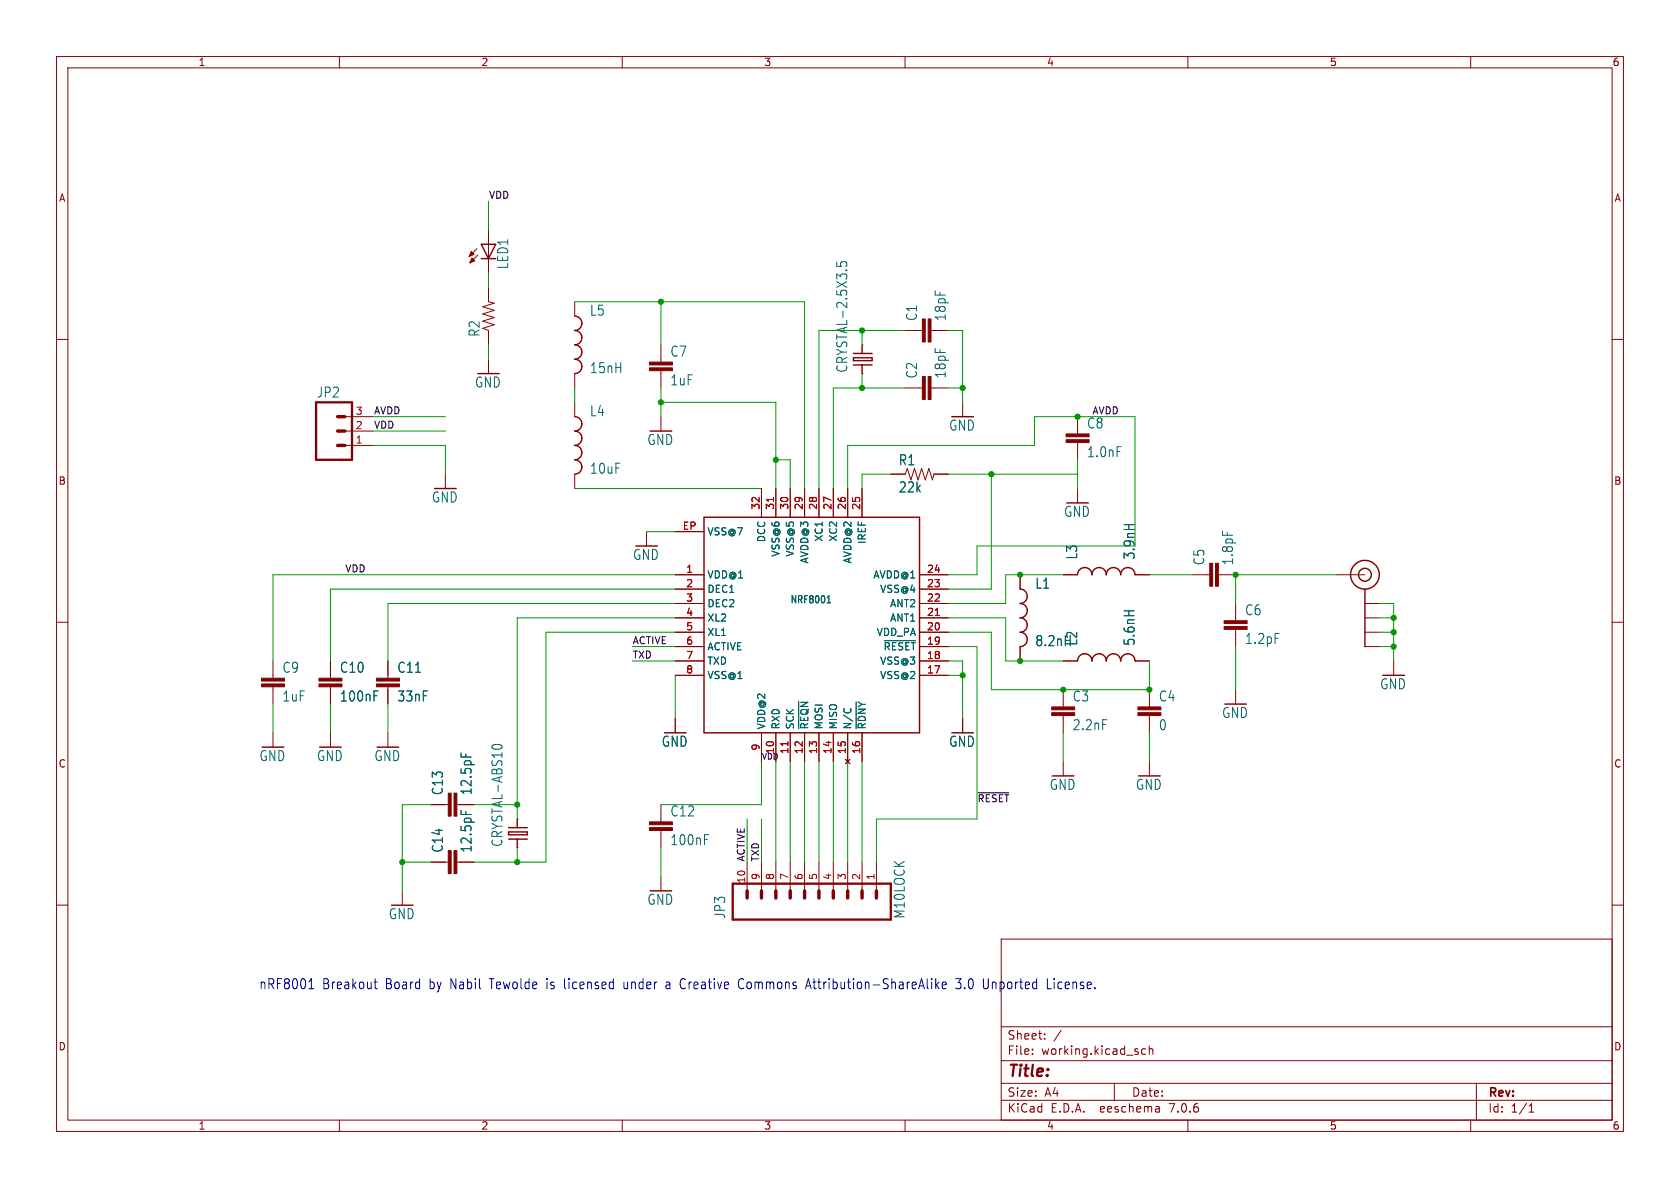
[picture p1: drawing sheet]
<svg xmlns="http://www.w3.org/2000/svg" width="297mm" height="210mm" viewBox="0 0 297 210" stroke-linecap="round" stroke-linejoin="round" font-family="sans-serif">
<g fill="none" stroke="#840000" stroke-width=".18">
<path d="M10 10h277v190h-277zM12 12h273v186h-273zM60 10v2M110 10v2M160 10v2M210 10v2M260 10v2M10 60h2M84.3 43.9l-1.4 1.4M84.5 45.1l-1.4 1.4M86.4 40.6v7.7M86.4 50.8v2.5l1 .3-2.1 .6 2.1 .7-2.1 .6 2.1 .6-2.1 .7 2.1 .6-2.1 .6 1.1 .4v2.6"/>
<path d="M101.6 53.3v2.6M160 58.4h3.1M164.6 58.4h3M285 60h2M61 78.7h5M61 76.2h5M61 73.7h5M86.4 63.5v2.5M101.6 66v2.6M101.6 71.1v2.6M116.8 61v3M116.8 65.5v3.1"/>
<path d="M116.8 73.7v2.5M152.4 66h.1M152.4 61h.1M160 68.6h3.1M164.6 68.6h3M170.2 71.1v2.6M190.5 73.7v3M190.5 78.2v3.1M78.7 83.8v2.6M101.6 83.8v2.6M114.3 94v2.5M119.4 94h5.1"/>
<path d="M134.6 86.4v5M137.2 86.4v5M139.7 86.4v5M142.2 86.4v5M144.8 86.4v5M147.3 86.4v5M149.9 86.4v5M152.4 86.4v5M157.5 83.8h2.5l.4-1 .6 2 .7-2 .6 2 .6-2 .7 2 .6-2 .6 2 .3-1h2.5M190.5 86.4v2.5M10 110h2M48.3 116.8v3.1"/>
<path d="M58.4 116.8v3.1M68.6 116.8v3.1M119.4 106.7h5.1M119.4 109.2h5.1M119.4 111.8h5.1M119.4 114.3h5.1M119.4 101.6h5.1M119.4 116.8h5.1M119.4 119.4h5.1M119.4 104.1h5.1M162.6 106.7h5M162.6 109.2h5"/>
<path d="M162.6 111.8h5M162.6 114.3h5M162.6 101.6h5M162.6 116.8h5M162.6 119.4h5M162.6 104.1h5M180.3 101.6v2.5M180.3 114.3v2.5M188 101.6h2.5M188 116.8h2.5M200.7 101.6h2.5M200.7 116.8h2.5"/>
<path d="M210.8 101.6h3.1M215.4 101.6h3M218.4 106.7v3M218.4 111.3v3M236.2 101.6h5.1M241.3 106.7h2.5M241.3 109.2h2.5M241.3 111.8h2.5M241.3 114.3h2.5M246.4 116.8v2.6M285 110h2M48.3 121.4v3.1"/>
<path d="M48.3 129.5v2.6M58.4 121.4v3.1M58.4 129.5v2.6M68.6 121.4v3.1M68.6 129.5v2.6M119.4 127v2.5M134.6 129.5v5.1M137.2 129.5v5.1M139.7 129.5v5.1M142.2 129.5v5.1M144.8 129.5v5.1M147.3 129.5v5.1"/>
<path d="M149.5 134.2l.7 .8M149.9 129.5v5.1M150.2 134.2l-.7 .8M152.4 129.5v5.1M170.2 127v2.5M188 121.9v3.1M188 126.5v3M188 134.6v2.6M203.2 121.9v3.1M203.2 126.5v3M203.2 134.6v2.6M218.4 121.9v2.6"/>
<path d="M10 160h2M71.1 157.5v2.5M76.2 142.2h3M76.2 152.4h3M80.8 142.2h3M80.8 152.4h3M91.4 149.9h.1M91.4 144.8h.1M116.8 142.2v3.1M116.8 146.8v3.1M116.8 154.9v2.6M132.1 152.4v5.1"/>
<path d="M134.6 152.4v5.1M137.2 152.4v5.1M139.7 152.4v5.1M142.2 152.4v5.1M144.8 152.4v5.1M147.3 152.4v5.1M149.9 152.4v5.1M152.4 152.4v5.1M154.9 152.4v5.1M285 160h2M177 166h108v32h-108zM60 198v2"/>
<path d="M110 198v2M160 198v2M177 194.5h108M177 191.5h108M177 187.5h108M177 181.5h108M182.5 186.3v.1M182.5 185.5v.1M184.7 183.6v.1M184.7 182.8v.1M187.6 182.1l-1.3 2M197 191.5v3"/>
<path d="M202.5 185.5l-.4-.1-.3 .3v.4l.2 .2h.5M203.2 185.5l.2-.1 .3 .1 .1 .9M203.2 184.9v1.5M204.9 195.7l.1 .9M205 196.5l-.2 .1M205 196h-.2M210 198v2M260 198v2M261 191.5v6.5M270.3 196.6h.9M270.3 195.5l.4-.4v1.5"/>
</g>
<g fill="#840000" stroke="#840000" stroke-width=".18">
<path d="M164.1 66.5h.5v4.1h-.5z"/>
<path d="M163.1 66.5h.5v4.1h-.5z"/>
<path d="M66.5 120.9h4.1v.5h-4.1z"/>
<path d="M66.5 119.9h4.1v.5h-4.1z"/>
<path d="M216.4 110.7h4.1v.6h-4.1z"/>
<path d="M216.4 109.7h4.1v.5h-4.1z"/>
<path d="M185.9 126h4.1v.5h-4.1z"/>
<path d="M185.9 125h4.1v.5h-4.1z"/>
<path d="M201.2 126h4v.5h-4z"/>
<path d="M201.2 125h4v.5h-4z"/>
<path d="M56.4 120.9h4.1v.5h-4.1z"/>
<path d="M56.4 119.9h4.1v.5h-4.1z"/>
<path d="M46.2 120.9h4.1v.5h-4.1z"/>
<path d="M46.2 119.9h4.1v.5h-4.1z"/>
<path d="M214.9 99.6h.5v4h-.5z"/>
<path d="M213.9 99.6h.5v4h-.5z"/>
<path d="M188.5 77.7h4v.5h-4z"/>
<path d="M188.5 76.7h4v.5h-4z"/>
<path d="M83.3 44.5l.5 .5-.9 .3z"/>
<path d="M83.4 45.6l.5 .5-.8 .4z"/>
<path d="M164.1 56.4h.5v4.1h-.5z"/>
<path d="M163.1 56.4h.5v4.1h-.5z"/>
<path d="M114.8 65h4.1v.5h-4.1z"/>
<path d="M114.8 64h4.1v.5h-4.1z"/>
<path d="M80.3 140.2h.5v4.1h-.5z"/>
<path d="M79.2 140.2h.6v4.1h-.6z"/>
<path d="M80.3 150.4h.5v4h-.5z"/>
<path d="M79.2 150.4h.6v4h-.6z"/>
<path d="M114.8 146.3h4.1v.5h-4.1z"/>
<path d="M114.8 145.3h4.1v.5h-4.1z"/>
</g>
<g fill="none" stroke="#840000" stroke-width=".25">
<path d="M85.1 45.7h2.5M85.1 43.2h2.5l-1.2 2.5zM101.6 55.9a1.27 1.27 0 0 1 1.3 1.3 1.27 1.27 0 0 1-1.3 1.2 1.27 1.27 0 0 1 1.3 1.3 1.27 1.27 0 0 1-1.3 1.3 1.27 1.27 0 0 1 1.3 1.2 1.27 1.27 0 0 1-1.3 1.3 1.27 1.27 0 0 1 1.3 1.3 1.27 1.27 0 0 1-1.3 1.2M101.6 73.7a1.27 1.27 0 0 1 1.3 1.2 1.27 1.27 0 0 1-1.3 1.3 1.27 1.27 0 0 1 1.3 1.3 1.27 1.27 0 0 1-1.3 1.2 1.27 1.27 0 0 1 1.3 1.3 1.27 1.27 0 0 1-1.3 1.3 1.27 1.27 0 0 1 1.3 1.3 1.27 1.27 0 0 1-1.3 1.2M150.9 64.5h3.3M150.9 63.2h3.3v.6h-3.3M150.9 62.5h3.3M152.4 61v1.5M152.4 64.5v1.5M124.5 91.4h38.1v38.1h-38.1zM180.3 104.1a1.27 1.27 0 0 1 1.3 1.3 1.27 1.27 0 0 1-1.3 1.3 1.27 1.27 0 0 1 1.3 1.3 1.27 1.27 0 0 1-1.3 1.2 1.27 1.27 0 0 1 1.3 1.3 1.27 1.27 0 0 1-1.3 1.3 1.27 1.27 0 0 1 1.3 1.2 1.27 1.27 0 0 1-1.3 1.3M190.5 101.6a1.27 1.27 0 0 1 1.3-1.3 1.27 1.27 0 0 1 1.2 1.3 1.27 1.27 0 0 1 1.3-1.3 1.27 1.27 0 0 1 1.3 1.3 1.27 1.27 0 0 1 1.2-1.3 1.27 1.27 0 0 1 1.3 1.3 1.27 1.27 0 0 1 1.3-1.3 1.27 1.27 0 0 1 1.3 1.3"/>
<path d="M190.5 116.8a1.27 1.27 0 0 1 1.3-1.2 1.27 1.27 0 0 1 1.2 1.2 1.27 1.27 0 0 1 1.3-1.2 1.27 1.27 0 0 1 1.3 1.2 1.27 1.27 0 0 1 1.2-1.2 1.27 1.27 0 0 1 1.3 1.2 1.27 1.27 0 0 1 1.3-1.2 1.27 1.27 0 0 1 1.3 1.2M241.3 104.1v10.2M89.9 148.3h3.3M89.9 147.1h3.3v.5h-3.3M89.9 146.3h3.3M91.4 144.8v1.5M91.4 148.3v1.6"/>
<circle cx="241.3" cy="101.6" r="2.54"/>
<circle cx="241.3" cy="101.6" r="1.14"/>
</g>
<g fill="none" stroke="#006464" stroke-width=".18">
<path d="M147.9 46.3v.8h.9l-.2-.2 .1-.5 .2-.1h.6l.2 .2v.4l-.2 .2M146.2 106.6h.6M146.4 105.5l.1-.2v1.3M156.3 113.3h5.5M66.1 122.1h.7M81.5 133.1v.7M87 132.1v-.1a1.23 1.23 0 0 1 1.7 0v.1M141.2 124v4.8M149.3 125.2l-.1 .3M150.3 125.2l.1 .3M151.4 124.1v4.7M81.5 143.3v.7"/>
<path d="M124.5 147.5h.8"/>
</g>
<path d="M55.9 71.1h6.3v10.2h-6.3zM129.5 156.2h28v6.4h-28z" fill="none" stroke="#840000" stroke-width=".41"/>
<g fill="none" stroke="#840000" stroke-width=".61">
<path d="M59.7 78.7h1.3M59.7 76.2h1.3M59.7 73.7h1.3M132.1 157.5v1.3M134.6 157.5v1.3M137.2 157.5v1.3M139.7 157.5v1.3M142.2 157.5v1.3M144.8 157.5v1.3M147.3 157.5v1.3M149.9 157.5v1.3M152.4 157.5v1.3"/>
<path d="M154.9 157.5v1.3"/>
</g>
<path d="M136.7 87.9v.8M165.3 108.8h.8M139.3 131.1v.7" fill="none" stroke="#a90000" stroke-width=".18"/>
<path d="M172.9 140.1h5.4" fill="none" stroke="#0f0f0f" stroke-width=".18"/>
<g fill="none" stroke="#0000c2" stroke-width=".18">
<path d="M54.6 174.8h.9M54.7 173.4l.3-.4v1.8M66.1 173.6h.6M66.3 173v1.5l.1 .2 .3 .1M110.3 173.6l.1 1.1M117.9 173.6l-.1 .1M117.9 174.1a.37 .37 0 0 0-.2 .3 .37 .37 0 0 0 .2 .4M131.2 173a.97 .97 0 0 0-.7 .7 .97 .97 0 0 0 .3 1l.4 .1M142.4 174.8l.5-1.8 .5 1.8M142.5 174.3h.8M165.4 173v1.8M165.6 174.1l.4 .7"/>
<path d="M166 173.6l-.6 .7M166.6 174.2l.7-.2-.1-.3-.4-.1-.2 .3 .1 .8h.5M169 173h.9l-.5 .7 .3 .1 .2 .2M169.9 174.4l-.3 .4h-.4l-.2-.2M174.7 173v1.4l-.3 .4h-.3M185.1 173v1.8h.8M186.4 173v.2"/>
</g>
<g fill="none" stroke="#009600" stroke-width=".18">
<path d="M86.4 35.6v5M86.4 48.3v2.5M101.6 53.3h40.6v33.1M116.8 53.3v7.7M152.4 58.4v2.6M160 58.4h-15.2v28M167.6 58.4h2.6v12.7M66 78.7h12.7v5.1M66 73.7h12.7M66 76.2h12.7M86.4 61v2.5M101.6 68.6v2.5"/>
<path d="M116.8 68.6v5.1M116.8 71.1h20.4v15.3M152.4 66v2.6M160 68.6h-12.7v17.8M167.6 68.6h2.6M101.6 86.4h33M114.3 94h5.1M137.2 81.3h2.5v5.1M149.9 86.4v-7.7h33v-5h17.8v22.8h-28v5.1h-5.1M157.5 83.8h-5.1v2.6M167.6 83.8h22.9M175.3 83.8v20.3h-7.7"/>
<path d="M190.5 81.3v5.1M111.8 116.8h7.6M111.8 114.3h7.6M119.4 106.7h-50.8v10.1M119.4 104.1h-61v12.7M119.4 101.6h-71.1v15.2M119.4 111.8h-22.9v40.6h-12.7M119.4 109.2h-28v35.6M119.4 119.4v7.6M167.6 111.8h7.7v10.1h27.9v-5.1M167.6 116.8h2.6v10.2M167.6 109.2h10.2v7.6h10.2"/>
<path d="M167.6 114.3h5.1v30.5h-17.8v7.6M167.6 119.4h2.6M188 101.6h-10.2v5.1h-10.2M203.2 101.6h7.6M218.4 114.3v7.6M236.2 101.6h-17.8v5.1M243.8 114.3h2.6M243.8 106.7h2.6v10.1M243.8 111.8h2.6M243.8 109.2h2.6M48.3 124.5v5M58.4 124.5v5"/>
<path d="M68.6 124.5v5M134.6 134.6v7.6h-17.8M137.2 134.6v17.8M139.7 134.6v17.8M142.2 134.6v17.8M144.8 134.6v17.8M147.3 134.6v17.8M149.9 134.6v17.8M152.4 134.6v17.8M188 129.5v5.1M203.2 129.5v5.1M71.1 152.4h5.1"/>
<path d="M76.2 142.2h-5.1v15.3M83.8 142.2h7.6M91.4 149.9v2.5M116.8 149.9v5M132.1 144.8v7.6M134.6 144.8v7.6"/>
</g>
<g fill="#009600" stroke="#009600" stroke-width=".18">
<circle cx="246.4" cy="111.8" r=".46"/>
<circle cx="246.4" cy="109.2" r=".46"/>
<circle cx="246.4" cy="114.3" r=".46"/>
<circle cx="218.4" cy="101.6" r=".46"/>
<circle cx="190.5" cy="73.7" r=".46"/>
<circle cx="188" cy="121.9" r=".46"/>
<circle cx="203.2" cy="121.9" r=".46"/>
<circle cx="152.4" cy="68.6" r=".46"/>
<circle cx="152.4" cy="58.4" r=".46"/>
<circle cx="137.2" cy="81.3" r=".46"/>
<circle cx="116.8" cy="71.1" r=".46"/>
<circle cx="116.8" cy="53.3" r=".46"/>
<circle cx="170.2" cy="68.6" r=".46"/>
<circle cx="170.2" cy="119.4" r=".46"/>
<circle cx="180.3" cy="116.8" r=".46"/>
<circle cx="175.3" cy="83.8" r=".46"/>
<circle cx="180.3" cy="101.6" r=".46"/>
<circle cx="91.4" cy="142.2" r=".46"/>
<circle cx="91.4" cy="152.4" r=".46"/>
<circle cx="71.1" cy="152.4" r=".46"/>
</g>
<text font-size="2.8" fill="#840000" x="178" y="190.9">Title:</text>
<g font-size="2.5" fill="#006464">
<text x="90.1" y="47.7" transform="rotate(-90 90.1 47.7)">LED1</text>
<text x="85" y="59.6" transform="rotate(-90 85 59.6)">R2</text>
<text x="104.2" y="56">L5</text>
<text x="162.3" y="56.8" transform="rotate(-90 162.3 56.8)">C1</text>
<text x="167.4" y="56.8" transform="rotate(-90 167.4 56.8)">18pF</text>
<text x="118.4" y="63.3">C7</text>
<text x="150" y="66" transform="rotate(-90 150 66)">CRYSTAL-2.5X3.5</text>
<text x="55.9" y="70.5">JP2</text>
<text x="83.9" y="68.7">GND</text>
<text x="104.2" y="66.2">15nH</text>
<text x="118.4" y="68.3">1uF</text>
<text x="162.3" y="67" transform="rotate(-90 162.3 67)">C2</text>
<text x="167.4" y="67" transform="rotate(-90 167.4 67)">18pF</text>
<text x="104.2" y="73.8">L4</text>
<text x="167.7" y="76.3">GND</text>
<text x="192.1" y="76">C8</text>
<text x="104.2" y="84">10uF</text>
<text x="114.4" y="78.9">GND</text>
<text x="158.8" y="82.5">R1</text>
<text x="192.1" y="81">1.0nF</text>
<text x="76.3" y="89">GND</text>
<text x="158.8" y="87.3">22k</text>
<text x="188" y="91.6">GND</text>
<text x="111.8" y="99.2">GND</text>
<text x="190.6" y="99" transform="rotate(-90 190.6 99)">L3</text>
<text x="200.8" y="99" transform="rotate(-90 200.8 99)">3.9nH</text>
<text x="213.1" y="100" transform="rotate(-90 213.1 100)">C5</text>
<text x="218.2" y="100" transform="rotate(-90 218.2 100)">1.8pF</text>
<text x="182.9" y="104.3">L1</text>
<text x="220" y="109">C6</text>
<text x="49.8" y="119.1">C9</text>
<text x="60" y="119.1">C10</text>
<text x="70.2" y="119.1">C11</text>
<text x="182.9" y="114.4">8.2nH</text>
<text x="190.6" y="114.2" transform="rotate(-90 190.6 114.2)">L2</text>
<text x="200.8" y="114.2" transform="rotate(-90 200.8 114.2)">5.6nH</text>
<text x="220" y="114.1">1.2pF</text>
<text x="49.8" y="124.2">1uF</text>
<text x="60" y="124.2">100nF</text>
<text x="70.2" y="124.2">33nF</text>
<text x="189.5" y="124.2">C3</text>
<text x="204.8" y="124.2">C4</text>
<text x="243.9" y="122.1">GND</text>
<text x="189.5" y="129.3">2.2nF</text>
<text x="204.8" y="129.3">0</text>
<text x="216" y="127.1">GND</text>
<text x="45.8" y="134.8">GND</text>
<text x="55.9" y="134.8">GND</text>
<text x="66.1" y="134.8">GND</text>
<text x="116.9" y="132.2">GND</text>
<text x="167.7" y="132.2">GND</text>
<text x="78.5" y="140.7" transform="rotate(-90 78.5 140.7)">C13</text>
<text x="83.6" y="140.7" transform="rotate(-90 83.6 140.7)">12.5pF</text>
<text x="185.5" y="139.8">GND</text>
<text x="200.7" y="139.8">GND</text>
<text x="89" y="149.8" transform="rotate(-90 89 149.8)">CRYSTAL-ABS10</text>
<text x="118.4" y="144.5">C12</text>
<text x="118.4" y="149.6">100nF</text>
<text x="78.5" y="150.8" transform="rotate(-90 78.5 150.8)">C14</text>
<text x="83.6" y="150.8" transform="rotate(-90 83.6 150.8)">12.5pF</text>
<text x="114.4" y="160.2">GND</text>
<text x="68.6" y="162.7">GND</text>
<text x="128.4" y="162.5" transform="rotate(-90 128.4 162.5)">JP3</text>
<text x="160.2" y="162.5" transform="rotate(-90 160.2 162.5)">M10LOCK</text>
</g>
<g font-size="2.5" fill="#0000c2">
<text x="45.7" y="175">nRF8001</text>
<text x="57" y="175">Breakout</text>
<text x="68.2" y="175">Board</text>
<text x="76.1" y="175">by Nabil</text>
<text x="87" y="175">Tewolde</text>
<text x="97.2" y="175">is licensed</text>
<text x="111.1" y="175">under</text>
<text x="118.7" y="175">a Creative</text>
<text x="131.8" y="175">Commons</text>
<text x="144" y="175">Attribution-ShareAlike</text>
<text x="170.7" y="175">3.0</text>
<text x="175.6" y="175">Unported</text>
<text x="187" y="175">License.</text>
</g>
<g font-size="2.1" fill="#840000">
<text x="178" y="184">Sheet:</text>
<text x="178" y="186.7">File:</text>
<text x="184.1" y="186.7">working.kicad_sch</text>
<text x="178" y="196.9">KiCad</text>
<text x="178" y="194.1">Size:</text>
<text x="184.7" y="194.1">A4</text>
<text x="185.7" y="196.9">E.D.A.</text>
<text x="194.6" y="196.9">eeschema</text>
<text x="200" y="194.1">Date:</text>
<text x="207" y="196.9">7.0.6</text>
<text x="263" y="194.3">Rev:</text>
<text x="263" y="196.9">Id:</text>
<text x="267.1" y="196.9">1/1</text>
</g>
<g font-size="1.8" fill="#840000">
<text x="35" y="11.9">1</text>
<text x="85" y="11.9">2</text>
<text x="135" y="11.9">3</text>
<text x="185" y="11.9">4</text>
<text x="235" y="11.9">5</text>
<text x="285" y="11.9">6</text>
<text x="10.3" y="35.9">A</text>
<text x="285.3" y="35.9">A</text>
<text x="10.3" y="85.9">B</text>
<text x="285.3" y="85.9">B</text>
<text x="10.3" y="135.9">C</text>
<text x="285.3" y="135.9">C</text>
<text x="10.3" y="185.9">D</text>
<text x="285.3" y="185.9">D</text>
<text x="35" y="199.9">1</text>
<text x="85" y="199.9">2</text>
<text x="135" y="199.9">3</text>
<text x="185" y="199.9">4</text>
<text x="235" y="199.9">5</text>
<text x="285" y="199.9">6</text>
</g>
<g font-size="1.8" fill="#a90000">
<text x="62.8" y="75.9">2</text>
<text x="62.8" y="73.4">3</text>
<text x="62.8" y="78.5">1</text>
<text x="120.6" y="93.7">EP</text>
<text x="134.4" y="90.2" transform="rotate(-90 134.4 90.2)">32</text>
<text x="136.9" y="90.2" transform="rotate(-90 136.9 90.2)">31</text>
<text x="139.4" y="90.2" transform="rotate(-90 139.4 90.2)">30</text>
<text x="142" y="90.2" transform="rotate(-90 142 90.2)">29</text>
<text x="144.5" y="90.2" transform="rotate(-90 144.5 90.2)">28</text>
<text x="147.1" y="90.2" transform="rotate(-90 147.1 90.2)">27</text>
<text x="149.6" y="90.2" transform="rotate(-90 149.6 90.2)">26</text>
<text x="152.1" y="90.2" transform="rotate(-90 152.1 90.2)">25</text>
<text x="121.2" y="101.3">1</text>
<text x="163.8" y="101.3">24</text>
<text x="121.2" y="103.9">2</text>
<text x="121.2" y="106.4">3</text>
<text x="163.8" y="106.4">22</text>
<text x="163.8" y="103.9">23</text>
<text x="121.2" y="109">4</text>
<text x="121.2" y="111.5">5</text>
<text x="163.8" y="111.5">20</text>
<text x="163.8" y="109">21</text>
<text x="121.2" y="114">6</text>
<text x="121.2" y="116.6">7</text>
<text x="121.2" y="119.1">8</text>
<text x="163.8" y="119.1">17</text>
<text x="163.8" y="116.6">18</text>
<text x="163.8" y="114">19</text>
<text x="134.4" y="132.8" transform="rotate(-90 134.4 132.8)">9</text>
<text x="136.9" y="133.4" transform="rotate(-90 136.9 133.4)">10</text>
<text x="139.4" y="133.4" transform="rotate(-90 139.4 133.4)">11</text>
<text x="142" y="133.4" transform="rotate(-90 142 133.4)">12</text>
<text x="144.5" y="133.4" transform="rotate(-90 144.5 133.4)">13</text>
<text x="147.1" y="133.4" transform="rotate(-90 147.1 133.4)">14</text>
<text x="149.6" y="133.4" transform="rotate(-90 149.6 133.4)">15</text>
<text x="152.1" y="133.4" transform="rotate(-90 152.1 133.4)">16</text>
<text x="134.4" y="155.6" transform="rotate(-90 134.4 155.6)">9</text>
<text x="136.9" y="155.6" transform="rotate(-90 136.9 155.6)">8</text>
<text x="139.4" y="155.6" transform="rotate(-90 139.4 155.6)">7</text>
<text x="142" y="155.6" transform="rotate(-90 142 155.6)">6</text>
<text x="144.5" y="155.6" transform="rotate(-90 144.5 155.6)">5</text>
<text x="147.1" y="155.6" transform="rotate(-90 147.1 155.6)">4</text>
<text x="149.6" y="155.6" transform="rotate(-90 149.6 155.6)">3</text>
<text x="152.1" y="155.6" transform="rotate(-90 152.1 155.6)">2</text>
<text x="154.7" y="155.6" transform="rotate(-90 154.7 155.6)">1</text>
<text x="131.8" y="156.3" transform="rotate(-90 131.8 156.3)">10</text>
</g>
<g font-size="1.8" fill="#006464">
<text x="125" y="94.8">VSS@7</text>
<text x="135.5" y="96" transform="rotate(-90 135.5 96)">DCC</text>
<text x="145.6" y="95.8" transform="rotate(-90 145.6 95.8)">XC1</text>
<text x="148.2" y="95.8" transform="rotate(-90 148.2 95.8)">XC2</text>
<text x="138" y="98.5" transform="rotate(-90 138 98.5)">VSS@6</text>
<text x="140.6" y="98.5" transform="rotate(-90 140.6 98.5)">VSS@5</text>
<text x="143.1" y="99.7" transform="rotate(-90 143.1 99.7)">AVDD@3</text>
<text x="150.7" y="99.7" transform="rotate(-90 150.7 99.7)">AVDD@2</text>
<text x="153.3" y="96.3" transform="rotate(-90 153.3 96.3)">IREF</text>
<text x="125" y="102.5">VDD@1</text>
<text x="125" y="105">DEC1</text>
<text x="125" y="107.5">DEC2</text>
<text x="139.7" y="106.8">NRF8001</text>
<text x="154.3" y="102.5">AVDD@1</text>
<text x="155.5" y="105">VSS@4</text>
<text x="157.3" y="107.5">ANT2</text>
<text x="125" y="110.1">XL2</text>
<text x="125" y="112.6">XL1</text>
<text x="154.9" y="112.6">VDD_PA</text>
<text x="157.3" y="110.1">ANT1</text>
<text x="125" y="115.2">ACTIVE</text>
<text x="125" y="117.7">TXD</text>
<text x="155.5" y="117.7">VSS@3</text>
<text x="156.1" y="115.2">~{RESET}</text>
<text x="125" y="120.2">VSS@1</text>
<text x="155.5" y="120.2">VSS@2</text>
<text x="135.5" y="129" transform="rotate(-90 135.5 129)">VDD@2</text>
<text x="138" y="129" transform="rotate(-90 138 129)">RXD</text>
<text x="140.6" y="129" transform="rotate(-90 140.6 129)">SCK</text>
<text x="143.1" y="129" transform="rotate(-90 143.1 129)">~{REQN}</text>
<text x="145.6" y="129" transform="rotate(-90 145.6 129)">MOSI</text>
<text x="148.2" y="129" transform="rotate(-90 148.2 129)">MISO</text>
<text x="150.7" y="129" transform="rotate(-90 150.7 129)">N/C</text>
<text x="153.3" y="129" transform="rotate(-90 153.3 129)">~{RDNY}</text>
</g>
<g font-size="1.7" fill="#0f0f0f">
<text x="86.4" y="35.2">VDD</text>
<text x="66" y="75.9">VDD</text>
<text x="66" y="73.3">AVDD</text>
<text x="193" y="73.3">AVDD</text>
<text x="61" y="101.3">VDD</text>
<text x="111.8" y="114">ACTIVE</text>
<text x="111.8" y="116.5">TXD</text>
<text x="172.7" y="141.9">~{RESET}</text>
<text x="131.7" y="152.4" transform="rotate(-90 131.7 152.4)">ACTIVE</text>
<text x="134.3" y="152.4" transform="rotate(-90 134.3 152.4)">TXD</text>
</g>
<text font-size="1.4" fill="#0f0f0f" x="134.6" y="134.3">VDD</text>
</svg>
